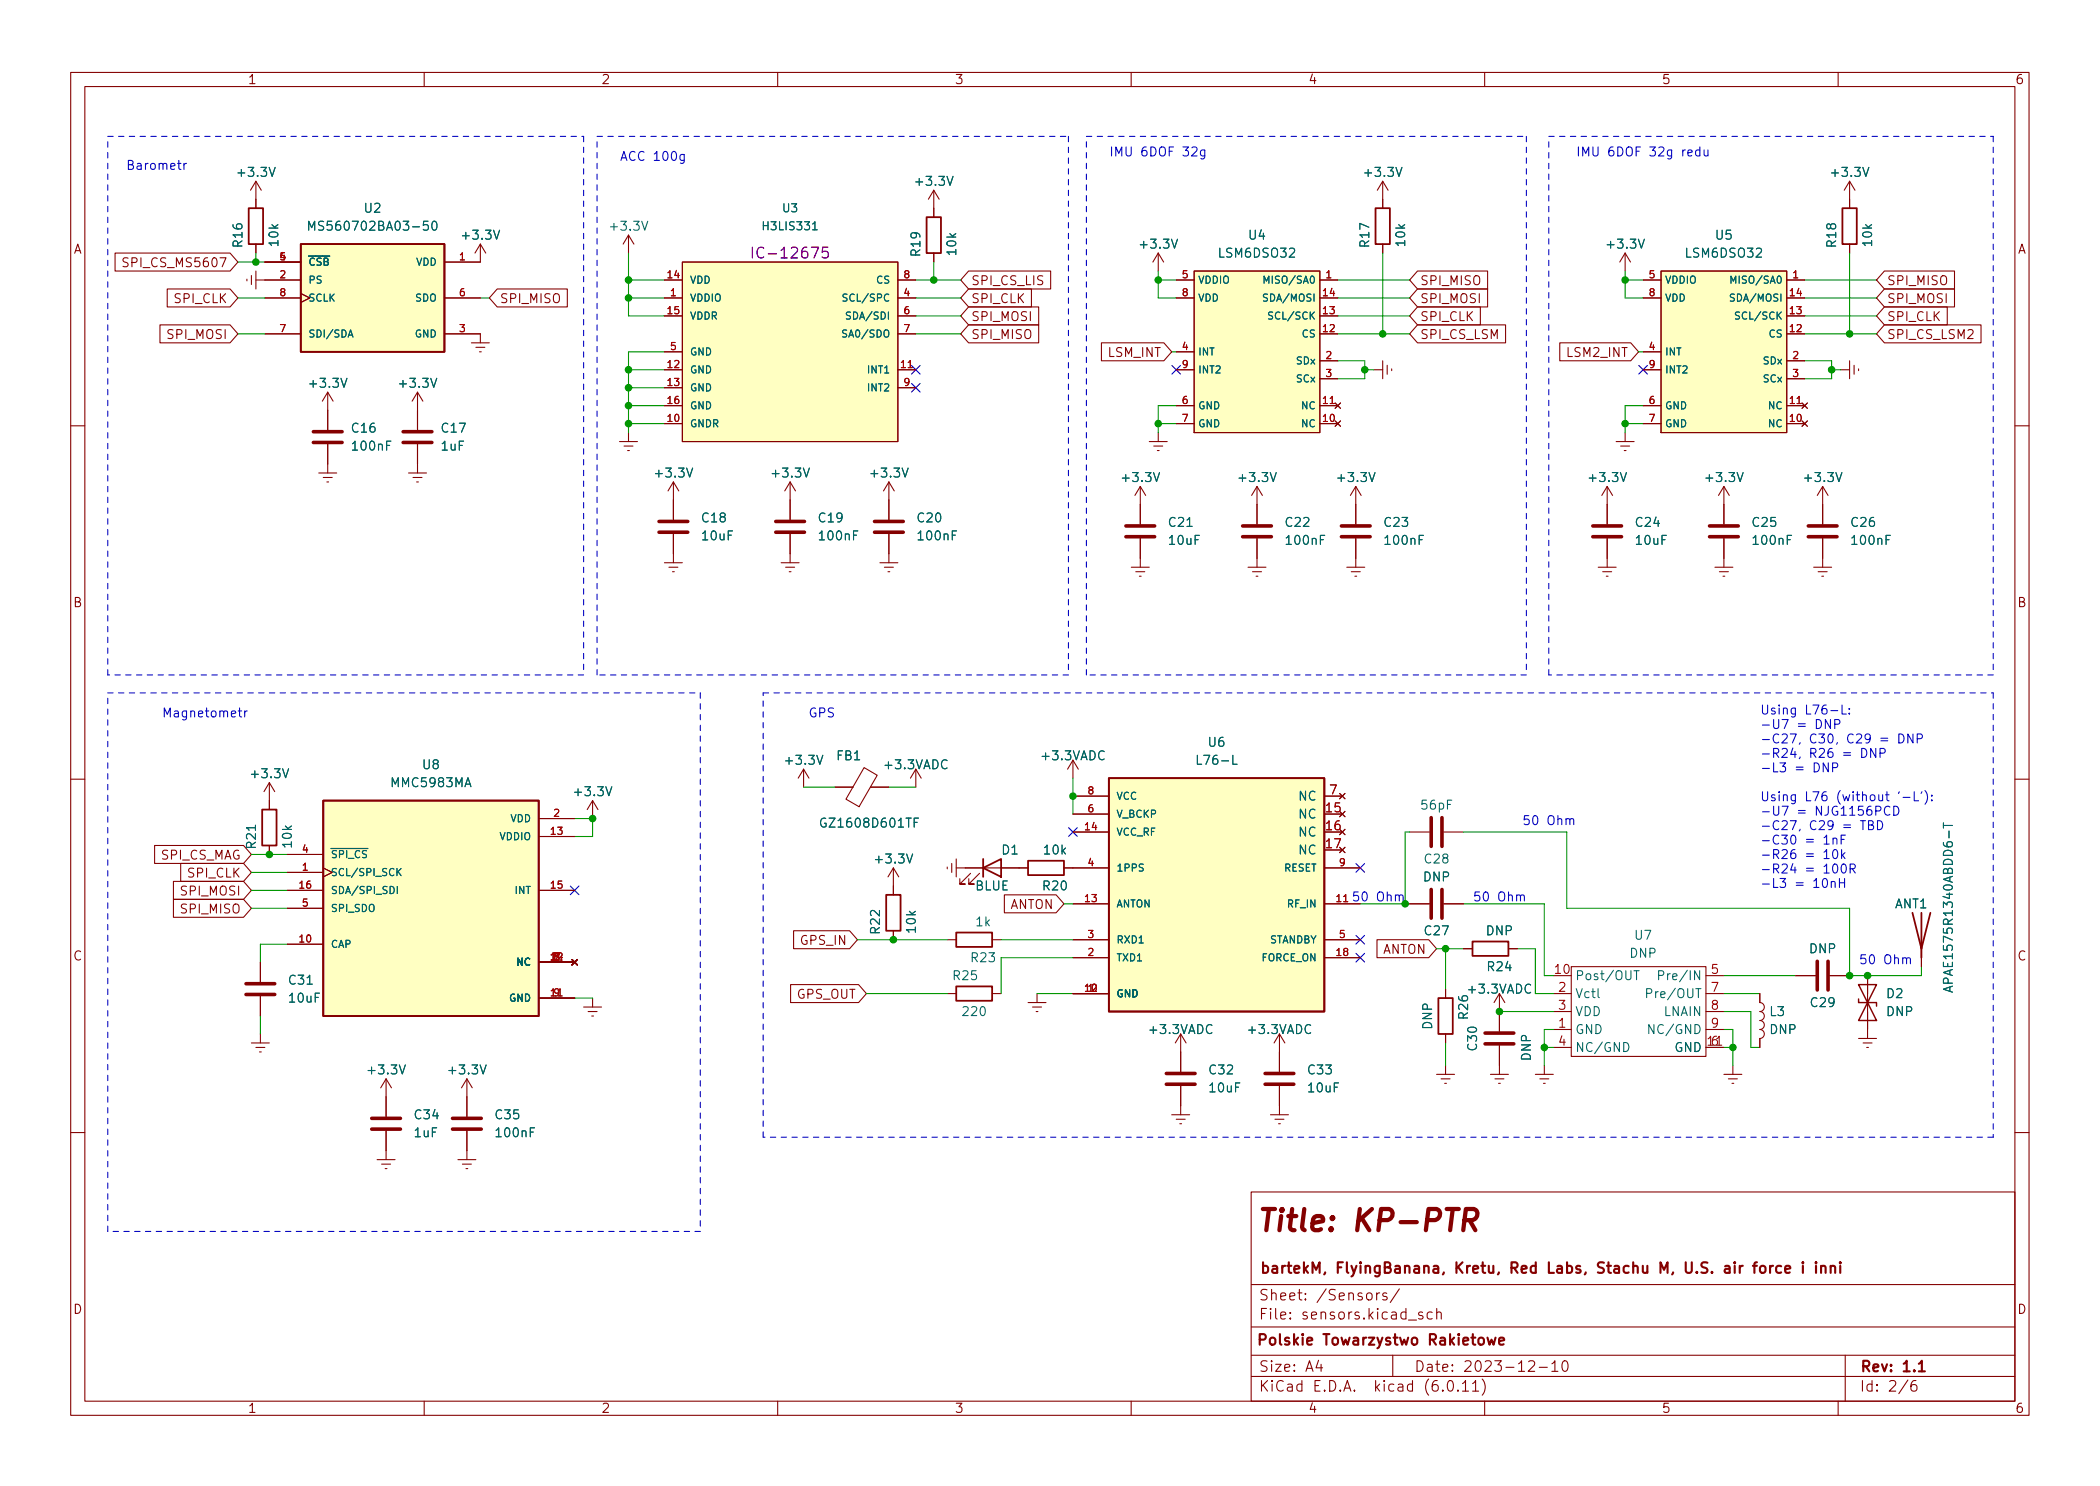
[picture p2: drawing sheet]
<svg xmlns="http://www.w3.org/2000/svg" width="297mm" height="210mm" viewBox="0 0 297 210" stroke-linecap="round" stroke-linejoin="round" font-family="sans-serif">
<g fill="none" stroke="#840000" stroke-width=".15">
<path d="M10 10.2h277v190.1h-277zM12 12.2h273v186.1h-273zM60 10.2v2M110 10.2v2M160 10.2v2M210 10.2v2M260 10.2v2M16.3 35.8h16.2l1.2 1.3-1.2 1.2h-16.2zM31.1 36.5h.9l-.6 1.2M34.9 39.5v.2M35.6 39v1.3M36.2 39.6h6.3"/>
<path d="M36.2 25.6v3.9M36.2 34.5v1.3M36.2 38.3v2.6M36.2 25.6l-.8 1.3M36.2 25.6l.8 1.3M37.5 37.1h5M67.9 34.5v2.6h-5M67.9 34.5l-.7 1.3M67.9 34.5l.8 1.3M88.9 33.3l-.8 1.2M88.9 33.3v2.5M88.9 33.3l.8 1.2"/>
<path d="M94 39.6h2.5M96.5 37.1h30.5v25.4h-30.5zM127 39.6h2.5M132.1 26.9v3.8M132.1 35.8v1.3M132.1 26.9l-.8 1.3M132.1 26.9l.7 1.3M137 38.3h11.6v2.6h-11.6l-1.1-1.3zM163.8 35.8v2.5M163.8 35.8l-.7 1.3M163.8 35.8l.8 1.3M166.4 39.6h2.5"/>
<path d="M168.9 38.3h17.8v22.9h-17.8zM186.7 39.6h2.5M195.6 25.6v3.9M195.6 34.5v1.3M195.6 25.6l-.8 1.3M195.6 25.6l.7 1.3M200.5 38.3h9.9v2.6h-9.9l-1.1-1.3zM229.9 35.8v2.5M229.9 35.8l-.8 1.3M229.9 35.8l.7 1.3M232.4 39.6h2.5M234.9 38.3h17.8v22.9h-17.8z"/>
<path d="M252.7 39.6h2.6M261.6 25.6v3.9M261.6 34.5v1.3M261.6 25.6l-.7 1.3M261.6 25.6l.8 1.3M266.5 38.3h10v2.6h-10l-1.1-1.3zM22.6 46h9.9l1.2 1.2-1.2 1.3h-9.9zM23.7 40.9h8.8l1.2 1.3-1.2 1.2h-8.8zM37.5 42.2h5M37.5 47.2h5M42.5 41.5l1.3 .7-1.3 .6M46.4 55.5v5.3"/>
<path d="M46.4 55.5l-.8 1.3M46.4 55.5l.7 1.3M59.1 55.5l-.8 1.3M59.1 55.5v5.3M59.1 55.5l.7 1.3M62.9 42.2h5M62.9 47.2h5v1.3M66.7 48.5h2.5M67.3 49.1h1.3M67.8 49.8h.3M70.3 40.9h9.9v2.5h-9.9l-1.1-1.2zM94 52.3h2.5"/>
<path d="M94 42.2h2.5M94 59.9h2.5M94 54.9h2.5M94 44.7h2.5M94 57.4h2.5M94 49.8h2.5M127 52.3h2.5M127 42.2h2.5M127 54.9h2.5M127 44.7h2.5M127 47.2h2.5M137 46h9.9v2.5h-9.9l-1.1-1.3z"/>
<path d="M137 40.9h8.9v2.5h-8.9l-1.1-1.2zM137 43.4h9.9v2.6h-9.9l-1.1-1.3zM155.8 48.5h8.8l1.1 1.3-1.1 1.2h-8.8zM166.4 52.3h2.5M166.4 42.2h2.5M166.4 59.9h2.5M166.4 57.4h2.5M166.4 49.8h2.5M186.7 42.2h2.5M186.7 59.9h2.5M186.7 44.7h2.5M186.7 57.4h2.5"/>
<path d="M186.7 47.2h2.5M186.7 51h2.5M186.7 53.6h2.5M188.8 59.6l.8 .7M188.8 57l.8 .8M189.6 59.6l-.8 .7M189.6 57l-.8 .8M194.3 52.3h1.3M195.6 51v2.6M196.2 51.7v1.3M196.8 52.2v.2M200.5 46h12.5v2.5h-12.5l-1.1-1.3z"/>
<path d="M200.5 43.4h8.9v2.6h-8.9l-1.1-1.3zM200.5 40.9h9.9v2.5h-9.9l-1.1-1.2zM220.6 48.5h10.1l1.1 1.3-1.1 1.2h-10.1zM232.4 52.3h2.5M232.4 42.2h2.5M232.4 59.9h2.5M232.4 57.4h2.5M232.4 49.8h2.5M252.7 42.2h2.6M252.7 59.9h2.6M252.7 44.7h2.6M252.7 57.4h2.6"/>
<path d="M252.7 47.2h2.6M252.7 51h2.6M252.7 53.6h2.6M254.9 59.6l.8 .7M254.9 57l.8 .8M255.7 59.6l-.8 .7M255.7 57l-.8 .8M260.3 52.3h1.3M261.6 51v2.6M262.3 51.7v1.3M262.9 52.2v.2M266.5 43.4h8.9v2.6h-8.9l-1.1-1.3z"/>
<path d="M266.5 40.9h10v2.5h-10l-1.1-1.2zM266.5 46h13.7v2.5h-13.7l-1.1-1.3zM10 60.2h2M45.1 66.9h2.5M45.7 67.6h1.3M46.2 68.2h.3M46.4 62.9v4M57.8 66.9h2.5M58.4 67.6h1.3M58.9 68.2h.3M59.1 62.9v4M87.6 62.5h2.6"/>
<path d="M88.3 63.1h1.2M88.8 63.7h.2M88.9 61.2v1.3M94 79.6h2.5M95.2 68.2l-.7 1.3M95.2 68.2v5.3M95.2 75.6v4M95.2 68.2l.8 1.3M110.5 79.6h2.5M111.8 68.2v5.3M111.8 75.6v4M111.8 68.2l-.8 1.3"/>
<path d="M111.8 68.2l.7 1.3M124.5 79.6h2.5M125.7 68.2v5.3M125.7 75.6v4M125.7 68.2l-.7 1.3M125.7 68.2l.8 1.3M161.3 68.8l-.8 1.3M161.3 68.8v5.4M161.3 76.2v4.1M161.3 68.8l.8 1.3M162.6 62.5h2.5M163.2 63.1h1.3"/>
<path d="M163.7 63.7h.3M163.8 61.2v1.3M177.8 68.8v5.4M177.8 76.2v4.1M177.8 68.8l-.8 1.3M177.8 68.8l.8 1.3M191.8 68.8l-.8 1.3M191.8 68.8v5.4M191.8 76.2v4.1M191.8 68.8l.7 1.3M227.3 68.8v5.4M227.3 76.2v4.1"/>
<path d="M227.3 68.8l-.7 1.3M227.3 68.8l.8 1.3M228.6 62.5h2.5M229.2 63.1h1.3M229.7 63.7h.3M229.9 61.2v1.3M243.8 68.8v5.4M243.8 76.2v4.1M243.8 68.8l-.7 1.3M243.8 68.8l.8 1.3M257.8 68.8v5.4M257.8 76.2v4.1"/>
<path d="M257.8 68.8l-.8 1.3M257.8 68.8l.8 1.3M285 60.2h2M94.6 80.3h1.3M95.1 80.9h.3M111.1 80.3h1.3M111.6 80.9h.3M125.1 80.3h1.3M125.6 80.9h.3M160 80.3h2.6M160.7 80.9h1.2M161.2 81.5h.2"/>
<path d="M176.5 80.3h2.6M177.2 80.9h1.2M177.7 81.5h.2M190.5 80.3h2.5M191.1 80.9h1.3M191.6 81.5h.3M226.1 80.3h2.5M226.7 80.9h1.3M227.2 81.5h.3M242.6 80.3h2.5M243.2 80.9h1.3M243.7 81.5h.3"/>
<path d="M256.5 80.3h2.6M257.2 80.9h1.2M257.7 81.5h.2M10 110.2h2M21.9 119.6h12.5l1.2 1.3-1.2 1.3h-12.5zM38.1 110.7v3.8M38.1 119.6v1.3M38.1 110.7l-.8 1.3M38.1 110.7l.8 1.3M76.2 118.4h5.1M76.2 115.8h5.1M83.8 113.3l-.7 1.2"/>
<path d="M83.8 113.3v2.5M83.8 113.3l.8 1.2M113.7 108.8l.7 1.3M113.7 108.8v2.6M113.7 108.8l-.8 1.3M118.1 111.4h2.5M122.2 108.6l1.9 1.1-2.6 4.4-1.8-1zM123.1 111.4h2.6M129.5 108.8l-.7 1.3M129.5 108.8v2.6M129.5 108.8l.8 1.3M151.8 117.7h5"/>
<path d="M151.8 115.2h5M151.8 112.6h5M151.8 107.6l-.8 1.2M151.8 107.6v2.5M151.8 107.6l.7 1.2M187.3 117.7h2.6M187.3 115.2h2.6M187.3 112.6h2.6M189.5 114.8l.7 .8M189.5 117.3l.7 .8M189.5 119.9l.7 .7M189.5 112.3l.7 .7"/>
<path d="M190.2 114.8l-.7 .8M190.2 117.3l-.7 .8M190.2 119.9l-.7 .7M190.2 112.3l-.7 .7M199.4 117.7h2.8M204.2 117.7h2.8M285 110.2h2M24.5 124.7h9.9l1.2 1.3-1.2 1.2h-9.9zM24.5 127.2h9.9l1.2 1.3-1.2 1.3h-9.9zM25.6 122.2h8.8l1.2 1.2-1.2 1.3h-8.8zM36.8 136.1v2.8M40.6 123.4h5.1"/>
<path d="M40.6 133.6h5.1M40.6 126h5.1M40.6 120.9h5.1M40.6 128.5h5.1M45.7 122.8l1.3 .6-1.3 .7M76.2 136.1h5.1M76.2 126h5.1M80.9 135.8l.8 .7M81.7 135.8l-.8 .7M111.8 139.3h9.6l1.2 1.3-1.2 1.3h-9.6zM112.3 131.7h7.9l1.1 1.3-1.1 1.2h-7.9zM126.4 122.8v3.8"/>
<path d="M126.4 131.7v1.3M126.4 122.8l.7 1.3M126.4 122.8l-.8 1.3M134 133h1.3M134 122.7v.2M134.6 122.2v1.2M135.3 122.8h10.1M135.3 121.5v2.6M137.3 123.6l-1.5 1.5h.7h-.7v-.8M138.6 123.6l-1.6 1.5h.8h-.8v-.8M140.3 133h1.3M142.1 126.6h7.3l1.1 1.3-1.1 1.3h-7.3z"/>
<path d="M150.5 122.8h6.3M151.8 133h5M151.8 127.9h5M151.8 135.5h5M187.3 133h5.1M187.3 122.8h5.1M187.3 127.9h5.1M187.3 120.3h2.6M187.3 135.5h5.1M194.8 133h7.3l1.1 1.2-1.1 1.3h-7.3zM199.4 127.9h2.8M204.2 127.9h2.8"/>
<path d="M204.5 139.9v1.3M207 134.2h1.3M213.4 134.2h1.2M219.7 138h2.5M222.2 136.8h19.1v12.7h-19.1zM241.3 138h2.5M254 138h2.8M258.8 138h2.8M264.2 138v8.9M271.8 134.2v2.6M35.6 147.6h2.5M36.2 148.2h1.3"/>
<path d="M36.7 148.8h.3M36.8 141v2.8M36.8 146.3v1.3M54.6 152.6v5.4M54.6 152.6l-.8 1.3M54.6 152.6l.8 1.3M66 152.6v5.4M66 152.6l-.7 1.3M66 152.6l.8 1.3M76.2 141.2h5.1M82.5 142.5h2.6M83.2 143.1h1.3"/>
<path d="M83.7 143.8h.2M83.8 141.2v1.3M134 140.6h1.3M140.3 140.6h1.3M145.4 141.9h2.6M146 142.5h1.3M146.6 143.1h.2M146.7 140.6v1.3M151.8 140.6h5M165.7 157.7h2.6M166.4 158.4h1.2M166.9 159h.2"/>
<path d="M167 146.3l-.8 1.3M167 146.3v5.3M167 153.7v4M167 146.3l.8 1.3M179.7 157.7h2.5M180.3 158.4h1.3M180.8 159h.3M181 146.3v5.3M181 153.7v4M181 146.3l-.8 1.3M181 146.3l.7 1.3M203.2 152h2.5"/>
<path d="M203.8 152.6h1.3M204.3 153.3h.3M204.5 146.3v1.3M204.5 150.7v1.3M210.8 152h2.6M211.5 152.6h1.2M212 153.3h.2M212.1 140.6v5.3M212.1 147.9v4.1M212.1 140.6l-.8 1.3M212.1 140.6l.8 1.3M217.2 152h2.5"/>
<path d="M217.8 152.6h1.3M218.3 153.3h.3M218.4 150.7v1.3M219.7 148.2h2.5M219.7 145.7h2.5M219.7 140.6h2.5M219.7 143.1h2.5M241.3 148.2h2.5M241.3 145.7h2.5M241.3 140.6h2.5M241.3 143.1h2.5M243.8 152h2.6"/>
<path d="M244.5 152.6h1.2M245 153.3h.2M245.1 150.7v1.3M248.9 140.6v1.3a.64 .64 0 0 1 .7 .6 .64 .64 0 0 1-.7 .6 .64 .64 0 0 1 .7 .7 .64 .64 0 0 1-.7 .6 .64 .64 0 0 1 .7 .6 .64 .64 0 0 1-.7 .7 .64 .64 0 0 1 .7 .6 .64 .64 0 0 1-.7 .6v1.3M262.9 146.9h2.5M263.5 147.6h1.3M264 148.2h.3M10 160.2h2M53.3 164.1h2.6M54 164.7h1.2M54.5 165.3h.2M54.6 160v4.1"/>
<path d="M64.8 164.1h2.5M65.4 164.7h1.3M65.9 165.3h.3M66 160v4.1M177 168.7h108v29.6h-108zM285 160.2h2M60 198.3v2M110 198.3v2M160 198.3v2M177 194.8h108M177 191.8h108M177 187.8h108"/>
<path d="M177 181.8h108M182.5 186.5l.1 .1h-.1h-.1l.1-.1v.1M182.5 185.7l.1 .1h-.1h-.1l.1-.1v.1M184.6 183.8l.1 .1h-.1v-.1v.1M184.6 183l.1 .1h-.1v-.1v.1M196.1 183l-.3-.1-.2 .2v.3l.5 .1 .1 .1-.1 .3h-.1h-.4M197 191.8v3M197.9 182.4l-1.3 1.9M202.6 185.7l-.5-.1-.2 .3v.4l.1 .3h.1h.5M203.2 185.8a.37 .37 0 0 1 .7 0v.8M203.2 185.1v1.5M209.6 195.1a1.72 1.72 0 0 1 0 2.3"/>
<path d="M210 198.3v2M217.7 193.5h1.2M219.5 193l.4-.5v1.5M219.5 194h.9M221.1 192.7a.36 .36 0 0 1 .3-.2 .36 .36 0 0 1 .3 .3 .77 .77 0 0 1-.4 1.2 .91 .91 0 0 1-.2-1.3zM260 198.3v2M261 191.8v6.5M271 195.3a.6 .6 0 0 0-.7 .7v.5l.1 .3h.5l.2-.1 .1-.5-.2-.2-.4-.1-.3 .3"/>
</g>
<path d="M207.1 172.6h1.2a.83 .83 0 0 0 .7-.7 .83 .83 0 0 0-.5-.8h-1.2l-.3 3" fill="none" stroke="#840000" stroke-width=".6"/>
<g fill="none" stroke="#840000" stroke-width=".3">
<path d="M219.1 178.6v1.5h.7M226.9 178.7l-.2-.1-.5 .1a.36 .36 0 0 0-.2 .3 .36 .36 0 0 0 .3 .3 .55 .55 0 0 1 .6 .4l-.1 .3-.2 .1-.6-.1M238.4 178.6v1.2l.3 .3h.3l.3-.3v-1.2M244 179.2l.2-.1 .4 .1 .1 .9M244.7 179.5h-.5a.29 .29 0 0 0-.3 .3 .29 .29 0 0 0 .3 .3l.5-.1M249 179.2a.41 .41 0 0 1 .4-.1 .41 .41 0 0 1 .3 .3v.4a.41 .41 0 0 1-.4 .3 .41 .41 0 0 1-.4-.3zM256.9 178.6l-.1 .1h.1v-.1v.1M256.9 179.1v1M258.9 179.2a.37 .37 0 0 1 .7 .1v.8M258.9 179.1v1M260.3 178.6l-.1 .1h.1h.1l-.1-.1v.1M260.3 179.1v1"/>
<path d="M187.4 180l-.1 .3M204.2 180l-.1 .3M234.9 180.1v-1.5l.5 1.1 .5-1.1v1.5M236.7 180l-.2 .3"/>
</g>
<g fill="none" stroke="#840000" stroke-width=".51">
<path d="M44.3 62.6h4.1M44.3 61.1h4.1M57 62.6h4.1M57 61.1h4.1M93.2 75.3h4.1M93.2 73.8h4.1M109.7 75.3h4.1M109.7 73.8h4.1M123.7 75.3h4.1M123.7 73.8h4.1M159.3 75.9h4M159.3 74.4h4"/>
<path d="M175.8 75.9h4M175.8 74.4h4M189.7 75.9h4.1M189.7 74.4h4.1M225.3 75.9h4.1M225.3 74.4h4.1M241.8 75.9h4.1M241.8 74.4h4.1M255.8 75.9h4M255.8 74.4h4M202.4 115.7v4.1M204 115.7v4.1"/>
<path d="M34.8 139.2h4.1M202.4 125.9v4M204 125.9v4M257 136v4.1M258.6 136v4.1M34.8 140.7h4.1M52.6 159.8h4M52.6 158.2h4M64 159.8h4.1M64 158.2h4.1M165 153.4h4M165 151.9h4"/>
<path d="M178.9 153.4h4.1M178.9 151.9h4.1M210.1 146.2h4M210.1 147.7h4"/>
</g>
<g fill="none" stroke="#840000" stroke-width=".25">
<path d="M35.2 29.5h2v5h-2zM42.5 34.5h20.4v15.3h-20.4zM131.1 30.7h2v5.1h-2zM194.6 29.5h2v5h-2zM260.6 29.5h2v5h-2zM37.1 114.5h2v5.1h-2zM45.7 113.3h30.5v30.5h-30.5zM156.8 110.1h30.5v33h-30.5zM125.3 126.6h2.1v5.1h-2.1zM135.3 131.9h5v2.1h-5zM135.3 139.6h5v2h-5zM139.1 122.8l2.5-1.3v2.6z"/>
<path d="M139.1 121.5v2.6M145.4 121.8h5.1v2h-5.1zM208.3 133.2h5.1v2h-5.1zM270.5 129.2l1.3 5 1.2-5M271.8 129.2v6.3M203.5 141.2h2v5.1h-2z"/>
</g>
<g fill="none" stroke="#006464" stroke-width=".15">
<path d="M38.1 23.7l.4 1.3 .4-1.3M43.6 36.2h3M58.4 32.1h.9M60.5 31.3h-.6v.6l.2-.1h.4l.1 .2-.1 .5-.1 .1h-.3l-.2-.1M61.2 31.4l.2-.1a.69 .69 0 0 1 .3 1.2l-.2 .1a.69 .69 0 0 1-.3-1.2zM69.8 32.6l.4 1.2 .5-1.2M90.8 31.3l.4 1.3 .4-1.3M114.9 31.7l.4-.3v1.1M114.9 32.5h.7M134 25l.4 1.2 .4-1.2M165.7 33.8l.4 1.3 .5-1.3M182.4 35.2l.2-.1h.3l.2 .1v.3v.2l-.8 .7h.8"/>
<path d="M185.4 39.2l.2-.1a.54 .54 0 0 1 .3 .5 .54 .54 0 0 1-.3 .5l-.2-.1-.1-.3zM197.5 23.7l.4 1.3 .4-1.3M231.7 33.8l.5 1.3 .4-1.3M248.4 35.2l.2-.1h.3l.2 .1 .1 .3-.1 .2-.7 .7h.8M251.5 39.2l.1-.1a.54 .54 0 0 1 .4 .5 .54 .54 0 0 1-.4 .5l-.1-.1-.1-.3zM263.5 23.7l.4 1.3 .4-1.3M48.2 53.5l.5 1.3 .4-1.3M49.2 47.7l.4-1 .3 1M49.3 47.4h.5M60.9 53.5l.5 1.3 .4-1.3M125.1 46.8l.2-.1a.34 .34 0 0 1 .4 .3v.4a.34 .34 0 0 1-.3 .3 .34 .34 0 0 1-.4-.3zM125.7 44.1v1.1"/>
<path d="M125.7 41.7a.48 .48 0 0 0-.7 .3 .48 .48 0 0 0 .5 .6l.2-.1M185.5 44.6l.4 .6M185.9 41.6v1M185.9 44.1l-.6 .6M251.5 44.6l.5 .6M251.9 41.6v1M252 44.1l-.6 .6M55.3 62.4h-.6v1.3M97.1 66.2l.4 1.3 .5-1.3M113.6 66.2l.5 1.3 .4-1.3M121.3 75.1h-.6v1.3M127.6 66.2l.4 1.3 .5-1.3"/>
<path d="M135.3 75.1h-.6v1.3M163.2 66.9l.4 1.2 .4-1.2M167.9 74.5h.7M179.7 66.9l.4 1.2 .4-1.2M187.4 75.8h-.6v1.2M193.6 66.9l.5 1.2 .4-1.2M201.3 75.8h-.6v1.2M229.2 66.9l.4 1.2 .5-1.2M245.7 66.9l.4 1.2 .5-1.2M253.4 75.8h-.6v1.2M259.7 66.9l.4 1.2 .4-1.2M267.4 75.8h-.6v1.2"/>
<path d="M36.1 116.8v.7M40 108.8l.4 1.2 .4-1.2M65.8 111.3l.4-1.3 .4 1.3M85.7 111.3l.4 1.3 .4-1.3M115.5 106.9l.5 1.2 .4-1.2M129.3 116.4h.4M129.9 115.8h-.6v1.2M134 107.6a.51 .51 0 0 0-.7 0 .51 .51 0 0 0-.1 .6 .48 .48 0 0 0 .2 .5 .48 .48 0 0 0 .6 0M156.2 106.4a.51 .51 0 0 0-.7-.1 .51 .51 0 0 0-.1 .7 .48 .48 0 0 0 .2 .4 .48 .48 0 0 0 .6 0M174.4 106.9v1.2h.6M274.9 116.4v.8M274.9 116.8h1.3"/>
<path d="M275.7 117.6v1M43.4 139.3h.8M46.8 120.1h5.2M56.2 125.4v1M56.3 123.3l.4 .6M56.7 122.9l-.6 .6M128.2 120.8l.5 1.3 .4-1.3M216.5 139.4a.51 .51 0 0 0-.6 0 .51 .51 0 0 0-.2 .6 .48 .48 0 0 0 .3 .5 .48 .48 0 0 0 .5-.1M226 139.9v1.1l.2 .2M231.1 137.3h.7M231.5 137.3v1.3M239.9 139.9h.7"/>
<path d="M240.2 139.9v1.3M240.4 137.3v1.3l-.7-1.3v1.3M56.5 150.7l.4 1.3 .4-1.3M67.9 150.7l.4 1.3 .5-1.3M75.6 159.6h-.6v1.2M171.4 145.1a.51 .51 0 0 0-.6 0 .51 .51 0 0 0-.2 .6 .48 .48 0 0 0 .3 .5 .48 .48 0 0 0 .5-.1M185.4 145.1a.51 .51 0 0 0-.6 0 .51 .51 0 0 0-.2 .6 .48 .48 0 0 0 .2 .5 .48 .48 0 0 0 .6-.1M229.7 147.5a.64 .64 0 0 1 .7 .6 .64 .64 0 0 1-.7 .7zM239.7 145a.64 .64 0 0 1 .8 .6 .64 .64 0 0 1-.8 .6z"/>
</g>
<path d="M128.5 52h.5M188.2 57.1h.5M254.2 57.1h.6M190.1 127.6h.5M78.9 140.9h.6M242.8 147.9h.7" fill="none" stroke="#a90000" stroke-width=".15"/>
<g fill="#ffffc2" stroke="#ffffc2" stroke-width=".14">
<path d="M156.8 110.1h30.5v33h-30.5z"/>
<path d="M96.5 37.1h30.5v25.4h-30.5z"/>
<path d="M234.9 38.3h17.8v22.9h-17.8z"/>
<path d="M168.9 38.3h17.8v22.9h-17.8z"/>
<path d="M45.7 113.3h30.5v30.5h-30.5z"/>
<path d="M42.5 34.5h20.4v15.3h-20.4z"/>
</g>
<path d="M262.9 139.3h2.5l-1.2 2.6zM262.9 141.3v.6h2.5v.5M264.2 141.9l1.2 2.5h-2.5z" fill="none" stroke="#840000" stroke-width=".2"/>
<path d="M114.8 35h1l-.7 1.5M117.1 35h-.7l-.1 .7 .2-.1h.5l.2 .2-.1 .6-.2 .1h-.4l-.2-.1" fill="none" stroke="#840084" stroke-width=".15"/>
<g fill="none" stroke="#0000c2" stroke-width=".15">
<path d="M26 23.1v.9M26.4 23.1l-.3 .1-.1 .2M260.5 99.8v1.2h.7M33.7 100.6h.5M33.9 100.2v1.1v.1h.3M34.6 100.6v.8M35 100.6l-.3 .1-.1 .1M251.8 107.9h.8l-.5 .5 .4 .1v.6l-.2 .1h-.3l-.2-.1M252.1 101.8h.8l-.5 1.3M252.1 114.1h.8l-.5 1.2M253.2 103.9h.9l-.6 1.2M253.2 116.1h.9l-.6 1.3"/>
<path d="M253.5 118.2h.1a.68 .68 0 0 1 .3 1.1l-.2 .1a.69 .69 0 0 1-.3-1.1zM253.6 105.8l-.3 .9h.8M253.9 106.3v.9M254.6 105.1l-.1 .2M254.6 107.1l-.1 .2M254.6 117.3l-.1 .3M261.6 100.9v.1M261.6 100.2v.2M266.7 112.5h.5M266.9 112v1.1l.1 .1 .2 .1M267.9 114.1a.64 .64 0 0 1 .7 .6 .64 .64 0 0 1-.7 .6zM272.3 111.8a1.46 1.46 0 0 1 0 2"/>
<path d="M273.2 113.2v.1M273.2 112.5v.1M251.8 124.3h.8l-.5 .5 .4 .1v.5l-.2 .2h-.3l-.2-.2M253.6 122.2l-.3 .9h.8M253.9 120.2a.5 .5 0 0 0-.6 .6v.4l.1 .2 .4 .1 .2-.1v-.5l-.1-.1-.4-.1-.2 .2M253.9 122.7v.8"/>
</g>
<g fill="none" stroke="#0000c2" stroke-width=".15" stroke-dasharray=".8 .8">
<path d="M15.2 19.3h67.3M82.5 19.3v76.2M84.5 19.3h66.6M151.1 19.3v76.2M153.7 19.3h62.2M215.9 19.3v76.2M219.1 19.3h62.8M281.9 19.3v76.2M15.2 95.5v-76.2M15.2 98h83.9M82.5 95.5h-67.3M84.5 95.5v-76.2"/>
<path d="M99.1 98v76.2M107.9 98h174M151.1 95.5h-66.6M153.7 95.5v-76.2M215.9 95.5h-62.2M219.1 95.5v-76.2M281.9 98v62.9M281.9 95.5h-62.8M15.2 174.2v-76.2M99.1 174.2h-83.9M107.9 160.9v-62.9M281.9 160.9h-174"/>
</g>
<g fill="none" stroke="#009600" stroke-width=".15">
<path d="M33.7 37.1h3.8M36.2 35.8v1.3M88.9 39.6h5.1M88.9 35.8v8.9h5.1M129.5 39.6h6.4M132.1 37.1v2.5M163.8 38.3v3.9h2.6M163.8 39.6h2.6M189.2 39.6h10.2M195.6 35.8v11.4M229.9 39.6h2.5M229.9 38.3v3.9h2.5"/>
<path d="M255.3 39.6h10.1M261.6 35.8v11.4M33.7 42.2h3.8M33.7 47.2h3.8M67.9 42.2h1.3M88.9 42.2h5.1M88.9 52.3h5.1M88.9 59.9h5.1M88.9 57.4h5.1M88.9 54.9h5.1M94 49.8h-5.1v11.4M129.5 42.2h6.4"/>
<path d="M129.5 47.2h6.4M129.5 44.7h6.4M163.8 59.9h2.6M165.7 49.8h.7M166.4 57.4h-2.6v3.8M189.2 42.2h10.2M189.2 47.2h10.2M189.2 44.7h10.2M189.2 51h3.8v2.6h-3.8M193 52.3h1.3M229.9 59.9h2.5M231.8 49.8h.6"/>
<path d="M232.4 57.4h-2.5v3.8M255.3 42.2h10.1M255.3 47.2h10.1M255.3 44.7h10.1M255.3 51h3.8v2.6h-3.8M259.1 52.3h1.2M81.3 115.8h2.5v2.6h-2.5M113.7 111.4h4.4M125.7 111.4h3.8M151.8 110.1v5.1M199.4 117.7h-.6v10.2M207 117.7h14.6v10.8h40v9.5h10.2v-1.2"/>
<path d="M35.6 126h5M35.6 123.4h5M35.6 120.9h5M35.6 128.5h5M40.6 133.6h-3.8v2.5M121.3 133h12.7M141.6 133h10.2M150.5 127.9h1.3M151.8 135.5h-10.2v5.1M192.4 127.9h7M203.2 134.2h3.8M204.5 134.2v5.7"/>
<path d="M207 127.9h11.4v10.1h1.3M214.6 134.2h2.6v6.4h2.5M243.8 138h10.2M36.8 143.8v2.5M81.3 141.2h2.5M122.6 140.6h11.4M146.7 140.6h5.1M204.5 147.6v3.1M212.1 143.1h7.6M218.4 148.2h1.3M219.7 145.7h-1.3v5M243.8 140.6h5.1"/>
<path d="M243.8 145.7h1.3v5M243.8 143.1h3.8v5.1h1.3M243.8 148.2h1.3"/>
</g>
<g fill="none" stroke="#000084" stroke-width=".15">
<path d="M128.9 51.7l1.2 1.2M128.9 54.2l1.2 1.3M130.1 51.7l-1.2 1.2M130.1 54.2l-1.2 1.3M165.8 51.7l1.2 1.2M167 51.7l-1.2 1.2M231.8 51.7l1.2 1.2M233 51.7l-1.2 1.2M151.2 117.1l1.2 1.2M152.4 117.1l-1.2 1.2M80.7 125.4l1.2 1.2M81.9 125.4l-1.2 1.2"/>
<path d="M191.8 132.4l1.2 1.2M191.8 122.2l1.2 1.2M191.8 134.9l1.2 1.2M193 132.4l-1.2 1.2M193 122.2l-1.2 1.2M193 134.9l-1.2 1.2"/>
</g>
<g fill="#009600" stroke="#009600" stroke-width=".15">
<circle cx="151.8" cy="112.6" r=".46"/>
<circle cx="163.8" cy="39.6" r=".46"/>
<circle cx="195.6" cy="47.2" r=".46"/>
<circle cx="193" cy="52.3" r=".46"/>
<circle cx="218.4" cy="148.2" r=".46"/>
<circle cx="212.1" cy="143.1" r=".46"/>
<circle cx="261.6" cy="138" r=".46"/>
<circle cx="245.1" cy="148.2" r=".46"/>
<circle cx="264.2" cy="138" r=".46"/>
<circle cx="229.9" cy="59.9" r=".46"/>
<circle cx="259.1" cy="52.3" r=".46"/>
<circle cx="198.8" cy="127.9" r=".46"/>
<circle cx="204.5" cy="134.2" r=".46"/>
<circle cx="229.9" cy="39.6" r=".46"/>
<circle cx="261.6" cy="47.2" r=".46"/>
<circle cx="163.8" cy="59.9" r=".46"/>
<circle cx="88.9" cy="52.3" r=".46"/>
<circle cx="88.9" cy="39.6" r=".46"/>
<circle cx="88.9" cy="42.2" r=".46"/>
<circle cx="83.8" cy="115.8" r=".46"/>
<circle cx="126.4" cy="133" r=".46"/>
<circle cx="38.1" cy="120.9" r=".46"/>
<circle cx="36.2" cy="37.1" r=".46"/>
<circle cx="132.1" cy="39.6" r=".46"/>
<circle cx="88.9" cy="57.4" r=".46"/>
<circle cx="88.9" cy="54.9" r=".46"/>
<circle cx="88.9" cy="59.9" r=".46"/>
</g>
<g font-size="4.2" fill="#840000">
<text x="177.6" y="175.1">Title:</text>
<text x="191.4" y="175.1">KP-PTR</text>
</g>
<text font-size="2.1" fill="#840084" x="106" y="37">IC-12675</text>
<g font-size="2.1" fill="#840000">
<text x="178" y="184.5">Sheet:</text>
<text x="178.1" y="180.6">bartekM,</text>
<text x="186.2" y="184.5">/Sensors/</text>
<text x="189" y="180.6">FlyingBanana,</text>
<text x="206.1" y="180.6">Kretu,</text>
<text x="214.1" y="180.6">Red</text>
<text x="219.7" y="180.6">Labs,</text>
<text x="227" y="180.6">Stachu</text>
<text x="240" y="180.6">U.S.</text>
<text x="245.9" y="180.6">air</text>
<text x="250.3" y="180.6">force</text>
<text x="257.5" y="180.6">i</text>
<text x="177.6" y="190.8">Polskie</text>
<text x="178" y="187.2">File:</text>
<text x="184.4" y="187.2">sensors.kicad_sch</text>
<text x="187.1" y="190.8">Towarzystwo</text>
<text x="202.3" y="190.8">Rakietowe</text>
<text x="178" y="197.4">KiCad</text>
<text x="178" y="194.6">Size:</text>
<text x="184.7" y="194.6">A4</text>
<text x="185.7" y="197.4">E.D.A.</text>
<text x="194.6" y="197.4">kicad</text>
<text x="200" y="194.6">Date:</text>
<text x="201.8" y="197.4">(6.0.11)</text>
<text x="207" y="194.6">2023-12-10</text>
<text x="263" y="194.6">Rev:</text>
<text x="263" y="197.4">Id:</text>
<text x="267.1" y="197.4">2/6</text>
<text x="269.1" y="194.6">1.1</text>
</g>
<g font-size="1.8" fill="#840000">
<text x="35" y="12.3">1</text>
<text x="85" y="12.3">2</text>
<text x="135" y="12.3">3</text>
<text x="185" y="12.3">4</text>
<text x="235" y="12.3">5</text>
<text x="285" y="12.3">6</text>
<text x="10.4" y="36.3">A</text>
<text x="17.1" y="38.2">SPI_CS_MS5607</text>
<text x="137.3" y="40.7">SPI_CS_LIS</text>
<text x="200.8" y="40.7">SPI_MISO</text>
<text x="266.9" y="40.7">SPI_MISO</text>
<text x="285.4" y="36.3">A</text>
<text x="24.5" y="43.3">SPI_CLK</text>
<text x="70.6" y="43.3">SPI_MISO</text>
<text x="137.3" y="43.3">SPI_CLK</text>
<text x="137.3" y="45.8">SPI_MOSI</text>
<text x="200.8" y="45.8">SPI_CLK</text>
<text x="200.8" y="43.3">SPI_MOSI</text>
<text x="266.9" y="45.8">SPI_CLK</text>
<text x="266.9" y="43.3">SPI_MOSI</text>
<text x="23.4" y="48.4">SPI_MOSI</text>
<text x="137.3" y="48.4">SPI_MISO</text>
<text x="156.6" y="50.9">LSM_INT</text>
<text x="200.8" y="48.4">SPI_CS_LSM</text>
<text x="221.4" y="50.9">LSM2_INT</text>
<text x="266.9" y="48.4">SPI_CS_LSM2</text>
<text x="10.3" y="86.3">B</text>
<text x="285.3" y="86.3">B</text>
<text x="22.7" y="122">SPI_CS_MAG</text>
<text x="26.4" y="124.6">SPI_CLK</text>
<text x="25.3" y="127.1">SPI_MOSI</text>
<text x="25.3" y="129.6">SPI_MISO</text>
<text x="142.9" y="129">ANTON</text>
<text x="10.3" y="136.3">C</text>
<text x="113.1" y="134.1">GPS_IN</text>
<text x="195.6" y="135.3">ANTON</text>
<text x="285.3" y="136.3">C</text>
<text x="112.6" y="141.7">GPS_OUT</text>
<text x="10.3" y="186.3">D</text>
<text x="285.3" y="186.3">D</text>
<text x="35" y="200.3">1</text>
<text x="85" y="200.3">2</text>
<text x="135" y="200.3">3</text>
<text x="185" y="200.3">4</text>
<text x="235" y="200.3">5</text>
<text x="285" y="200.3">6</text>
</g>
<g font-size="1.8" fill="#0000c2">
<text x="87.6" y="22.8">ACC 100g</text>
<text x="156.8" y="22.1">IMU</text>
<text x="161.4" y="22.1">6DOF</text>
<text x="167.4" y="22.1">32g</text>
<text x="222.9" y="22.1">IMU</text>
<text x="227.4" y="22.1">6DOF</text>
<text x="233.4" y="22.1">32g</text>
<text x="238.1" y="22.1">redu</text>
<text x="17.8" y="24">Barometr</text>
<text x="22.9" y="101.5">Magnetometr</text>
<text x="114.3" y="101.5">GPS</text>
<text x="248.9" y="101.1">Using</text>
<text x="255.3" y="101.1">L76-L:</text>
<text x="248.9" y="103.1">-U7</text>
<text x="248.9" y="105.2">-C27,</text>
<text x="248.9" y="107.2">-R24,</text>
<text x="254.2" y="103.1">=</text>
<text x="255.9" y="105.2">C30,</text>
<text x="255.9" y="107.2">R26</text>
<text x="256.8" y="103.1">DNP</text>
<text x="260.7" y="107.2">=</text>
<text x="261.3" y="105.2">C29</text>
<text x="263.4" y="107.2">DNP</text>
<text x="266.1" y="105.2">=</text>
<text x="268.8" y="105.2">DNP</text>
<text x="248.9" y="109.3">-L3</text>
<text x="248.9" y="113.4">Using</text>
<text x="253.8" y="109.3">=</text>
<text x="255.3" y="113.4">L76</text>
<text x="256.5" y="109.3">DNP</text>
<text x="259.9" y="113.4">(without</text>
<text x="268.7" y="113.4">'-L'):</text>
<text x="215.3" y="116.7">50</text>
<text x="218.8" y="116.7">Ohm</text>
<text x="248.9" y="115.4">-U7</text>
<text x="248.9" y="117.5">-C27,</text>
<text x="248.9" y="119.5">-C30</text>
<text x="254.2" y="115.4">=</text>
<text x="255.3" y="119.5">=</text>
<text x="255.9" y="117.5">C29</text>
<text x="256.8" y="115.4">NJG1156PCD</text>
<text x="258" y="119.5">1nF</text>
<text x="260.7" y="117.5">=</text>
<text x="263.4" y="117.5">TBD</text>
<text x="248.9" y="121.5">-R26</text>
<text x="248.9" y="123.6">-R24</text>
<text x="248.9" y="125.6">-L3</text>
<text x="253.8" y="125.6">=</text>
<text x="255.3" y="121.5">=</text>
<text x="255.3" y="123.6">=</text>
<text x="256.5" y="125.6">10nH</text>
<text x="258" y="121.5">10k</text>
<text x="258" y="123.6">100R</text>
<text x="191.1" y="127.5">50</text>
<text x="194.7" y="127.5">Ohm</text>
<text x="208.3" y="127.5">50</text>
<text x="211.8" y="127.5">Ohm</text>
<text x="262.9" y="136.4">50</text>
<text x="266.4" y="136.4">Ohm</text>
</g>
<g font-size="1.8" fill="#006464">
<text x="33.3" y="25.4">+3.3V</text>
<text x="129.2" y="26.7">+3.3V</text>
<text x="192.7" y="25.4">+3.3V</text>
<text x="258.7" y="25.4">+3.3V</text>
<text x="34.7" y="35.2" transform="rotate(-90 34.7 35.2)">R16</text>
<text x="39.8" y="35.1" transform="rotate(-90 39.8 35.1)">10k</text>
<text x="43.3" y="33">MS560702BA03-50</text>
<text x="51.4" y="30.5">U2</text>
<text x="65" y="34.3">+3.3V</text>
<text x="86" y="33">+3.3V</text>
<text x="160.9" y="35.6">+3.3V</text>
<text x="176.5" y="34.3">U4</text>
<text x="194.1" y="35.2" transform="rotate(-90 194.1 35.2)">R17</text>
<text x="199.1" y="35.1" transform="rotate(-90 199.1 35.1)">10k</text>
<text x="227" y="35.6">+3.3V</text>
<text x="242.5" y="34.3">U5</text>
<text x="260.1" y="35.2" transform="rotate(-90 260.1 35.2)">R18</text>
<text x="265.2" y="35.1" transform="rotate(-90 265.2 35.1)">10k</text>
<text x="130.6" y="36.5" transform="rotate(-90 130.6 36.5)">R19</text>
<text x="135.6" y="36.3" transform="rotate(-90 135.6 36.3)">10k</text>
<text x="172.2" y="36.8">LSM6DSO32</text>
<text x="238.2" y="36.8">LSM6DSO32</text>
<text x="43.4" y="55.2">+3.3V</text>
<text x="56.1" y="55.2">+3.3V</text>
<text x="49.5" y="61.6">C16</text>
<text x="49.5" y="64.1">100nF</text>
<text x="62.2" y="61.6">C17</text>
<text x="62.2" y="64.1">1uF</text>
<text x="92.3" y="67.9">+3.3V</text>
<text x="108.8" y="67.9">+3.3V</text>
<text x="122.8" y="67.9">+3.3V</text>
<text x="158.4" y="68.6">+3.3V</text>
<text x="174.9" y="68.6">+3.3V</text>
<text x="188.9" y="68.6">+3.3V</text>
<text x="224.4" y="68.6">+3.3V</text>
<text x="240.9" y="68.6">+3.3V</text>
<text x="254.9" y="68.6">+3.3V</text>
<text x="99.1" y="74.3">C18</text>
<text x="99.1" y="76.8">10uF</text>
<text x="115.6" y="74.3">C19</text>
<text x="115.6" y="76.8">100nF</text>
<text x="129.5" y="74.3">C20</text>
<text x="129.5" y="76.8">100nF</text>
<text x="165.1" y="74.9">C21</text>
<text x="165.1" y="77.5">10uF</text>
<text x="181.6" y="74.9">C22</text>
<text x="181.6" y="77.5">100nF</text>
<text x="195.6" y="74.9">C23</text>
<text x="195.6" y="77.5">100nF</text>
<text x="231.1" y="74.9">C24</text>
<text x="231.1" y="77.5">10uF</text>
<text x="247.7" y="74.9">C25</text>
<text x="247.7" y="77.5">100nF</text>
<text x="261.6" y="74.9">C26</text>
<text x="261.6" y="77.5">100nF</text>
<text x="118.2" y="108">FB1</text>
<text x="147" y="108">+3.3VADC</text>
<text x="170.7" y="106">U6</text>
<text x="35.2" y="110.5">+3.3V</text>
<text x="55.1" y="111.8">MMC5983MA</text>
<text x="59.6" y="109.2">U8</text>
<text x="80.9" y="113">+3.3V</text>
<text x="110.7" y="108.6">+3.3V</text>
<text x="124.8" y="109.2">+3.3VADC</text>
<text x="169" y="108.6">L76-L</text>
<text x="183.6" y="113.7">NC</text>
<text x="115.7" y="117.5">GZ1608D601TF</text>
<text x="183.6" y="116.2">NC</text>
<text x="183.6" y="118.7">NC</text>
<text x="200.8" y="114.9">56pF</text>
<text x="36.6" y="120.3" transform="rotate(-90 36.6 120.3)">R21</text>
<text x="41.7" y="120.2" transform="rotate(-90 41.7 120.2)">10k</text>
<text x="123.4" y="122.6">+3.3V</text>
<text x="141.6" y="121.3">D1</text>
<text x="147.4" y="121.3">10k</text>
<text x="183.6" y="121.3">NC</text>
<text x="201.2" y="125.1">DNP</text>
<text x="201.3" y="122.6">C28</text>
<text x="137.9" y="131.4">1k</text>
<text x="137.9" y="126.4">BLUE</text>
<text x="147.3" y="126.4">R20</text>
<text x="268" y="128.9">ANT1</text>
<text x="124.8" y="132.3" transform="rotate(-90 124.8 132.3)">R22</text>
<text x="129.9" y="132.2" transform="rotate(-90 129.9 132.2)">10k</text>
<text x="137.1" y="136.5">R23</text>
<text x="201.3" y="132.7">C27</text>
<text x="210.1" y="132.7">DNP</text>
<text x="210.2" y="137.8">R24</text>
<text x="230.4" y="135.9">DNP</text>
<text x="231.1" y="133.4">U7</text>
<text x="255.8" y="135.3">DNP</text>
<text x="40.6" y="139.7">C31</text>
<text x="40.6" y="142.2">10uF</text>
<text x="134.6" y="139.1">R25</text>
<text x="207.4" y="141">+3.3VADC</text>
<text x="222.8" y="139.1">Post/OUT</text>
<text x="222.8" y="141.6">Vctl</text>
<text x="232.5" y="141.6">Pre/OUT</text>
<text x="234.2" y="139.1">Pre/IN</text>
<text x="255.9" y="142.9">C29</text>
<text x="266.7" y="141.6">D2</text>
<text x="276.6" y="140.6" transform="rotate(-90 276.6 140.6)">APAE1575R1340ABDD6-T</text>
<text x="135.9" y="144.1">220</text>
<text x="162.3" y="146.7">+3.3VADC</text>
<text x="176.2" y="146.7">+3.3VADC</text>
<text x="203" y="145.8" transform="rotate(-90 203 145.8)">DNP</text>
<text x="208" y="144.4" transform="rotate(-90 208 144.4)">R26</text>
<text x="209.3" y="148.9" transform="rotate(-90 209.3 148.9)">C30</text>
<text x="222.8" y="146.7">GND</text>
<text x="222.8" y="144.1">VDD</text>
<text x="222.8" y="149.2">NC/GND</text>
<text x="232.8" y="146.7">NC/GND</text>
<text x="235.3" y="144.1">LNAIN</text>
<text x="236.8" y="149.2">GND</text>
<text x="250.2" y="144.1">L3</text>
<text x="250.2" y="146.7">DNP</text>
<text x="266.7" y="144.1">DNP</text>
<text x="51.7" y="152.4">+3.3V</text>
<text x="63.1" y="152.4">+3.3V</text>
<text x="170.8" y="152.4">C32</text>
<text x="170.8" y="154.9">10uF</text>
<text x="184.8" y="152.4">C33</text>
<text x="184.8" y="154.9">10uF</text>
<text x="216.9" y="150.2" transform="rotate(-90 216.9 150.2)">DNP</text>
<text x="58.4" y="158.8">C34</text>
<text x="58.4" y="161.3">1uF</text>
<text x="69.9" y="158.8">C35</text>
<text x="69.9" y="161.3">100nF</text>
</g>
<g font-size="1.8" fill="#a90000">
<text x="187.9" y="112.4">7</text>
<text x="187.3" y="114.9">15</text>
<text x="187.3" y="117.5">16</text>
<text x="187.3" y="120">17</text>
<text x="219.7" y="137.8">10</text>
<text x="241.9" y="137.8">5</text>
<text x="220.3" y="140.3">2</text>
<text x="220.3" y="142.9">3</text>
<text x="241.9" y="140.3">7</text>
<text x="241.9" y="142.9">8</text>
<text x="220.3" y="145.4">1</text>
<text x="220.3" y="147.9">4</text>
<text x="241.9" y="147.9">6</text>
<text x="241.9" y="145.4">9</text>
</g>
<g font-size="1.6" fill="#006464">
<text x="107.6" y="32.9">H3LIS331</text>
<text x="110.5" y="30.4">U3</text>
</g>
<g font-size="1.4" fill="#a90000">
<text x="39.4" y="39.4">2</text>
<text x="39.4" y="36.8">5</text>
<text x="39.4" y="41.9">8</text>
<text x="64.8" y="36.8">1</text>
<text x="64.8" y="41.9">6</text>
<text x="94.2" y="39.4">14</text>
<text x="94.7" y="41.9">1</text>
<text x="127.7" y="41.9">4</text>
<text x="127.7" y="39.4">8</text>
<text x="167.1" y="39.4">5</text>
<text x="167.1" y="41.9">8</text>
<text x="186.9" y="41.9">14</text>
<text x="187.4" y="39.4">1</text>
<text x="233.1" y="39.4">5</text>
<text x="233.1" y="41.9">8</text>
<text x="253" y="41.9">14</text>
<text x="253.4" y="39.4">1</text>
<text x="39.4" y="47">7</text>
<text x="64.8" y="47">3</text>
<text x="94.2" y="44.4">15</text>
<text x="127.7" y="44.4">6</text>
<text x="127.7" y="47">7</text>
<text x="186.9" y="47">12</text>
<text x="186.9" y="44.4">13</text>
<text x="253" y="47">12</text>
<text x="253" y="44.4">13</text>
<text x="94.2" y="52.1">12</text>
<text x="94.7" y="49.5">5</text>
<text x="127.2" y="52.1">11</text>
<text x="167.1" y="49.5">4</text>
<text x="167.1" y="52.1">9</text>
<text x="187.4" y="50.8">2</text>
<text x="187.4" y="53.3">3</text>
<text x="233.1" y="49.5">4</text>
<text x="233.1" y="52.1">9</text>
<text x="253.4" y="50.8">2</text>
<text x="253.4" y="53.3">3</text>
<text x="94.2" y="59.7">10</text>
<text x="94.2" y="54.6">13</text>
<text x="94.2" y="57.1">16</text>
<text x="127.7" y="54.6">9</text>
<text x="167.1" y="57.1">6</text>
<text x="167.1" y="59.7">7</text>
<text x="186.9" y="59.7">10</text>
<text x="186.9" y="57.1">11</text>
<text x="233.1" y="57.1">6</text>
<text x="233.1" y="59.7">7</text>
<text x="253" y="59.7">10</text>
<text x="253" y="57.1">11</text>
<text x="153.7" y="112.4">8</text>
<text x="77.7" y="118.1">13</text>
<text x="78.2" y="115.6">2</text>
<text x="153.3" y="117.5">14</text>
<text x="153.7" y="114.9">6</text>
<text x="42.1" y="125.7">16</text>
<text x="42.6" y="123.2">1</text>
<text x="42.6" y="120.6">4</text>
<text x="77.7" y="125.7">15</text>
<text x="153.7" y="122.5">4</text>
<text x="189.3" y="122.5">9</text>
<text x="42.6" y="128.3">5</text>
<text x="153.3" y="127.6">13</text>
<text x="188.8" y="127.6">11</text>
<text x="42.1" y="133.3">10</text>
<text x="77.7" y="135.9">12</text>
<text x="78.2" y="135.9">7</text>
<text x="153.7" y="135.2">2</text>
<text x="153.7" y="132.7">3</text>
<text x="188.8" y="135.2">18</text>
<text x="189.3" y="132.7">5</text>
<text x="78.2" y="141">9</text>
<text x="153.3" y="140.3">12</text>
<text x="153.7" y="140.3">1</text>
</g>
<g font-size="1.4" fill="#006464">
<text x="43.6" y="40.4">PS</text>
<text x="43.6" y="37.9">~{CSB}</text>
<text x="58.8" y="37.9">VDD</text>
<text x="97.5" y="40.4">VDD</text>
<text x="123.8" y="40.4">CS</text>
<text x="169.4" y="40.4">VDDIO</text>
<text x="178.5" y="40.4">MISO/SA0</text>
<text x="235.5" y="40.4">VDDIO</text>
<text x="244.5" y="40.4">MISO/SA0</text>
<text x="43.6" y="43">SCLK</text>
<text x="58.6" y="43">SDO</text>
<text x="97.5" y="43">VDDIO</text>
<text x="97.5" y="45.5">VDDR</text>
<text x="119" y="43">SCL/SPC</text>
<text x="119.4" y="45.5">SDA/SDI</text>
<text x="169.4" y="43">VDD</text>
<text x="178.4" y="43">SDA/MOSI</text>
<text x="179.2" y="45.5">SCL/SCK</text>
<text x="235.5" y="43">VDD</text>
<text x="244.5" y="43">SDA/MOSI</text>
<text x="245.2" y="45.5">SCL/SCK</text>
<text x="43.6" y="48.1">SDI/SDA</text>
<text x="58.6" y="48.1">GND</text>
<text x="97.5" y="53.1">GND</text>
<text x="97.5" y="50.6">GND</text>
<text x="118.9" y="48.1">SA0/SDO</text>
<text x="122.5" y="53.1">INT1</text>
<text x="169.4" y="50.6">INT</text>
<text x="169.4" y="53.1">INT2</text>
<text x="183.2" y="51.9">SDx</text>
<text x="184" y="48.1">CS</text>
<text x="235.5" y="50.6">INT</text>
<text x="235.5" y="53.1">INT2</text>
<text x="249.3" y="51.9">SDx</text>
<text x="250.1" y="48.1">CS</text>
<text x="97.5" y="55.7">GND</text>
<text x="97.5" y="58.2">GND</text>
<text x="122.5" y="55.7">INT2</text>
<text x="169.4" y="58.2">GND</text>
<text x="183.2" y="54.4">SCx</text>
<text x="183.9" y="58.2">NC</text>
<text x="235.5" y="58.2">GND</text>
<text x="249.3" y="54.4">SCx</text>
<text x="250" y="58.2">NC</text>
<text x="97.5" y="60.8">GNDR</text>
<text x="169.4" y="60.8">GND</text>
<text x="183.9" y="60.8">NC</text>
<text x="235.5" y="60.8">GND</text>
<text x="250" y="60.8">NC</text>
<text x="157.9" y="113.5">VCC</text>
<text x="70.6" y="119.2">VDDIO</text>
<text x="72.1" y="116.6">VDD</text>
<text x="157.9" y="118.5">VCC_RF</text>
<text x="157.9" y="116">V_BCKP</text>
<text x="46.7" y="124.3">SCL/SPI_SCK</text>
<text x="46.7" y="121.7">~{SPI_CS}</text>
<text x="157.9" y="123.6">1PPS</text>
<text x="181.6" y="123.6">RESET</text>
<text x="46.7" y="126.8">SDA/SPI_SDI</text>
<text x="46.7" y="129.3">SPI_SDO</text>
<text x="72.7" y="126.8">INT</text>
<text x="157.9" y="128.7">ANTON</text>
<text x="181.9" y="128.7">RF_IN</text>
<text x="46.7" y="134.4">CAP</text>
<text x="73" y="137">NC</text>
<text x="157.9" y="136.3">TXD1</text>
<text x="157.9" y="133.8">RXD1</text>
<text x="178.4" y="136.3">FORCE_ON</text>
<text x="179.6" y="133.8">STANDBY</text>
<text x="71.9" y="142">GND</text>
<text x="157.9" y="141.4">GND</text>
</g>
</svg>
